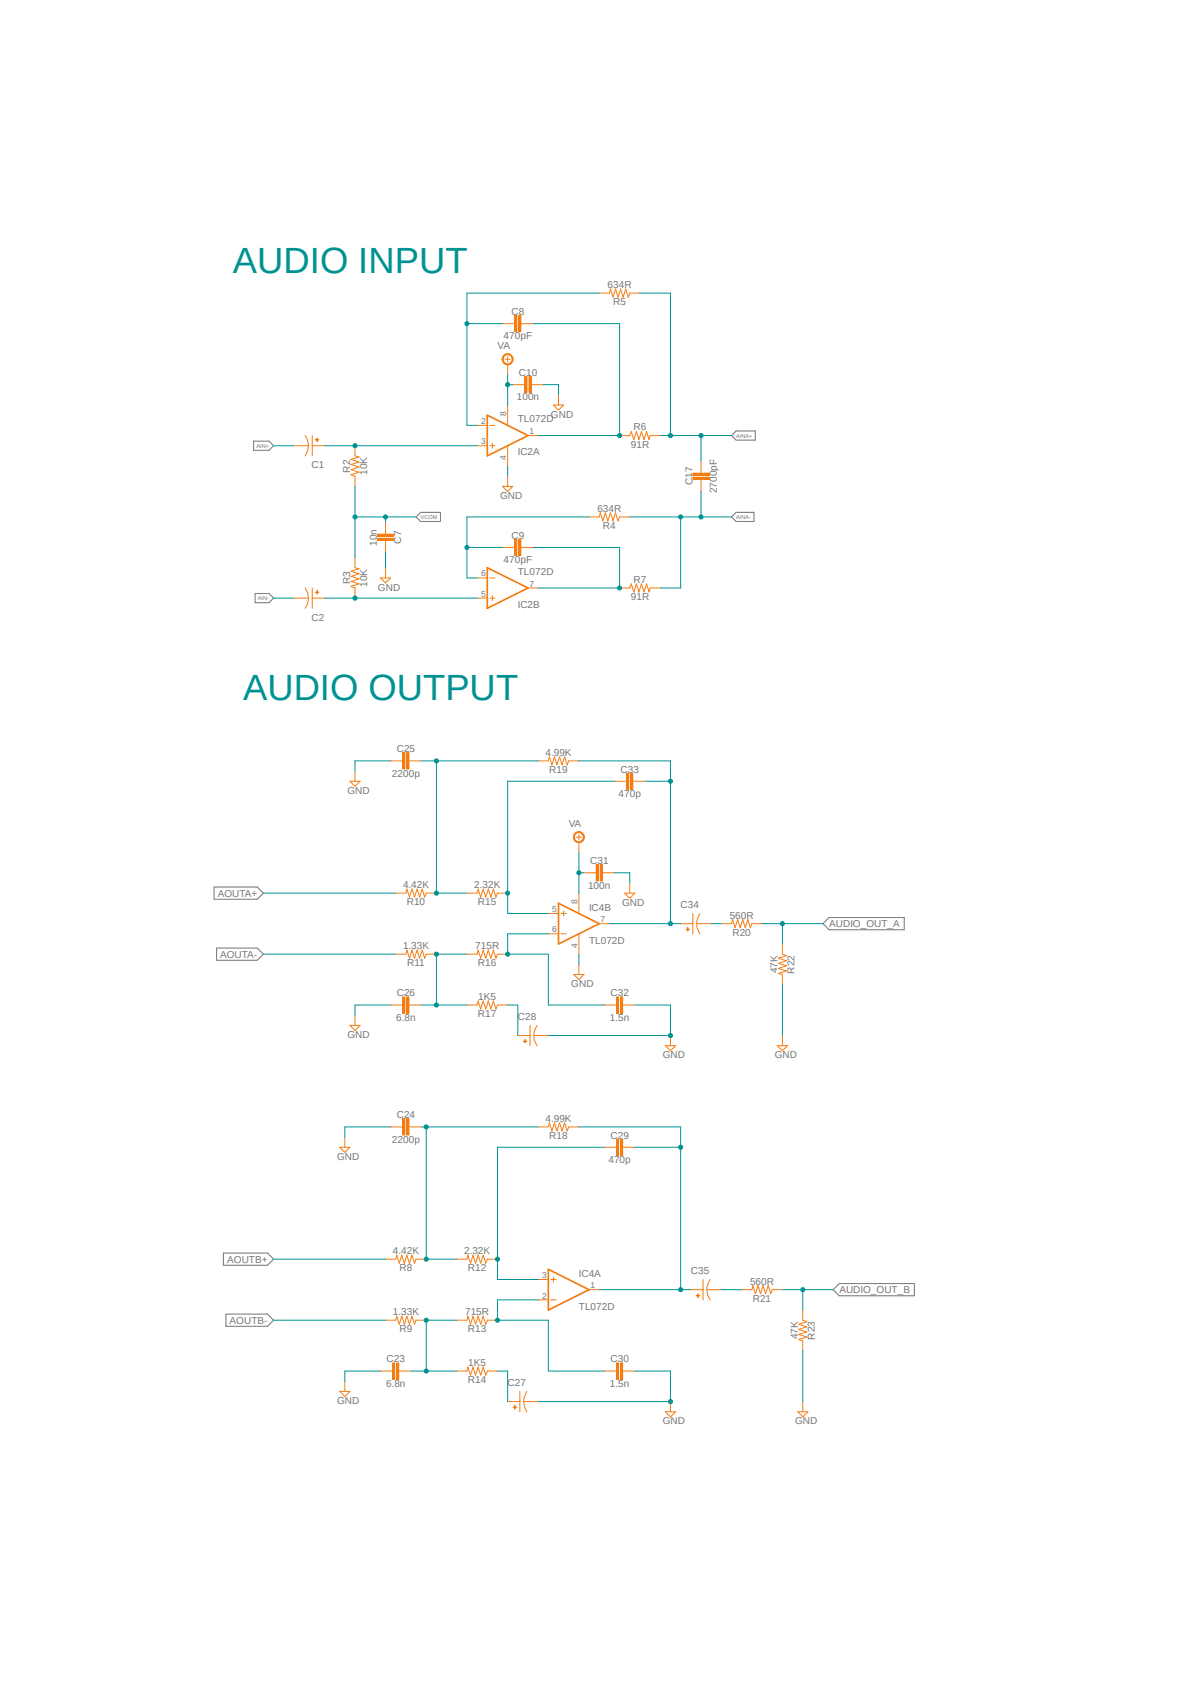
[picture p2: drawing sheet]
<svg xmlns="http://www.w3.org/2000/svg" width="297mm" height="420mm" viewBox="0 0 297 420" stroke-linecap="round" stroke-linejoin="round" font-family="sans-serif">
<path d="M228.5 58.8l-228.6 148.8M-.1 207.5l228.6 148.8" fill="none" stroke="#fff" stroke-width=".25"/>
<path d="M63.3 110.2h3.8l1.2 1.1-1.2 1.1h-3.8zM182.6 108.8l1.1-1.2h4.8v2.3h-4.8zM105 127.9h4.9v2.3h-4.9l-1.2-1.1zM182.6 129.1l1.1-1.2h4.5v2.3h-4.5zM63.7 148.2h3.4l1.2 1.2-1.2 1.1h-3.4zM53.4 221.5h10.8l1.5 1.5-1.5 1.5h-10.8zM54.1 236.7h10.1l1.5 1.6-1.5 1.5h-10.1zM205.4 230.6l1.5-1.5h18.8v3.1h-18.8zM55.8 312.9h11l1.5 1.5-1.5 1.5h-11zM56.4 328.1h10.4l1.5 1.5-1.5 1.6h-10.4zM207.9 322l1.6-1.5h18.7v3.1h-18.7z" fill="none" stroke="#757575" stroke-width=".25"/>
<path d="M121.6 103.7l10.2 5.1-10.2 5z" fill="none" stroke="#f57c10" stroke-width=".42"/>
<path d="M88.6 111.3v2.5l1 .3-2 .6 2 .7-2 .6 2 .6-2 .7 2 .6-2 .6 1 .4v2.6M119.1 111.3h2.5M119.1 106.2h2.5M122.3 111.3h1.2M122.3 106.2h1.2M122.9 110.7v1.2M131.8 108.8h2.5M154.6 108.8h2.6l.4-1.1 .6 2.1 .6-2.1 .7 2.1 .6-2.1 .6 2.1 .7-2.1 .6 2.1 .3-1h2.5" fill="none" stroke="#f57c10" stroke-width=".25"/>
<path d="M129.5 134.7h.5v4h-.5z" fill-rule="evenodd" fill="#f57c10"/>
<path d="M129.5 134.7h.5v4h-.5z" fill="none" stroke="#f57c10" stroke-width=".25"/>
<path d="M128.5 134.7h.5v4h-.5z" fill-rule="evenodd" fill="#f57c10"/>
<path d="M125.4 136.7h3.2M128.5 134.7h.5v4h-.5zM129.9 136.7h3.2" fill="none" stroke="#f57c10" stroke-width=".25"/>
<path d="M94.2 134.4h4.1v.5h-4.1z" fill-rule="evenodd" fill="#f57c10"/>
<path d="M94.2 134.4h4.1v.5h-4.1z" fill="none" stroke="#f57c10" stroke-width=".25"/>
<path d="M94.2 133.4h4.1v.5h-4.1z" fill-rule="evenodd" fill="#f57c10"/>
<g fill="none" stroke="#f57c10" stroke-width=".25">
<path d="M149.6 73.2h2.5l.3-1 .6 2 .6-2 .7 2 .6-2 .6 2 .7-2 .6 2 .4-1h2.5M76.2 108.8a4.3 4.3 0 0 1 0 5M77.9 111.3v2.5M126.7 101.1v5.1M126.7 111.3v5.1M88.6 139.2v2.6l1 .2-2 .7 2 .6-2 .6 2 .7-2 .6 2 .6-2 .6 1 .4v2.6M94.2 133.4h4.1v.5h-4.1zM96.2 130.3v3.2M96.2 134.8v3.2M119.1 149.4h2.5M119.1 144.3h2.5M122.3 149.4h1.2"/>
<path d="M122.3 144.3h1.2M122.9 148.7v1.3M131.8 146.8h2.5"/>
</g>
<path d="M121.6 141.8l10.2 5-10.2 5.1z" fill="none" stroke="#f57c10" stroke-width=".42"/>
<path d="M78.7 109.8l.9 .1z" fill-rule="evenodd" fill="#f57c10"/>
<path d="M78.7 109.8l.9 .1z" fill="none" stroke="#f57c10" stroke-width=".25"/>
<path d="M79.1 109.4l.1 .8z" fill-rule="evenodd" fill="#f57c10"/>
<path d="M73.4 111.3h3.5M77.9 108.8v2.5h3.1M79.1 109.4l.1 .8zM76.2 146.8a4.3 4.3 0 0 1 0 5.1M77.9 149.4v2.5" fill="none" stroke="#f57c10" stroke-width=".25"/>
<path d="M78.7 147.9l.9 .1z" fill-rule="evenodd" fill="#f57c10"/>
<path d="M78.7 147.9l.9 .1z" fill="none" stroke="#f57c10" stroke-width=".25"/>
<path d="M79.1 147.5l.1 .8z" fill-rule="evenodd" fill="#f57c10"/>
<path d="M73.4 149.4h3.5M77.9 146.8v2.6h3.1M79.1 147.5l.1 .8zM95 144.3h2.5l-1.3 1.2zM96.2 141.8v2.5" fill="none" stroke="#f57c10" stroke-width=".25"/>
<path d="M129.5 78.8h.5v4h-.5z" fill-rule="evenodd" fill="#f57c10"/>
<path d="M129.5 78.8h.5v4h-.5z" fill="none" stroke="#f57c10" stroke-width=".25"/>
<path d="M128.5 78.8h.5v4h-.5z" fill-rule="evenodd" fill="#f57c10"/>
<path d="M128.5 78.8h.5v4h-.5zM125.4 80.8h3.2M129.9 80.8h3.2M147 129.1h2.6l.2-1 .7 2 .6-2 .6 2 .7-2 .6 2 .6-2 .7 2 .3-1h2.6M154.6 146.8h2.6l.4-1 .6 2 .6-2 .7 2 .6-2 .6 2 .7-2 .6 2 .3-1h2.5" fill="none" stroke="#f57c10" stroke-width=".25"/>
<path d="M172.9 118.2h4.1v.5h-4.1z" fill-rule="evenodd" fill="#f57c10"/>
<path d="M172.9 118.2h4.1v.5h-4.1z" fill="none" stroke="#f57c10" stroke-width=".25"/>
<path d="M172.9 119.2h4.1v.5h-4.1z" fill-rule="evenodd" fill="#f57c10"/>
<path d="M172.9 119.2h4.1v.5h-4.1zM175 115.1v3.2M175 119.5v3.2" fill="none" stroke="#f57c10" stroke-width=".25"/>
<path d="M132 94h.5v4.1h-.5z" fill-rule="evenodd" fill="#f57c10"/>
<path d="M132 94h.5v4.1h-.5z" fill="none" stroke="#f57c10" stroke-width=".25"/>
<path d="M131 94h.5v4.1h-.5z" fill-rule="evenodd" fill="#f57c10"/>
<path d="M126.1 89.7h1.2M126.7 89.1v1.2M128 96.1h3.1M131 94h.5v4.1h-.5zM132.4 96.1h3.2M139.4 98.6v2.5M126.7 118.9v2.6M138.1 101.1h2.6l-1.3 1.3zM125.4 121.5h2.6l-1.3 1.2z" fill="none" stroke="#f57c10" stroke-width=".25"/>
<path d="M125.6 88.8a1.39 1.39 0 0 1 2.3 .2 1.39 1.39 0 0 1-.8 2.1 1.39 1.39 0 0 1-1.8-1.4h.3a1.13 1.13 0 0 1 1.5-1.1 1.13 1.13 0 0 1 .4 1.8 1.13 1.13 0 0 1-1.9-.3v-.4h-.3z" fill-rule="evenodd" fill="#f57c10"/>
<path d="M125.6 88.8a1.39 1.39 0 0 1 2.3 .2 1.39 1.39 0 0 1-.8 2.1 1.39 1.39 0 0 1-1.8-1.4h.3a1.13 1.13 0 0 1 1.5-1.1 1.13 1.13 0 0 1 .4 1.8 1.13 1.13 0 0 1-1.9-.3v-.4h-.3zM126.7 91v2.5" fill="none" stroke="#f57c10" stroke-width=".25"/>
<path d="M149.8 215.9h.5v4.1h-.5z" fill-rule="evenodd" fill="#f57c10"/>
<path d="M149.8 215.9h.5v4.1h-.5z" fill="none" stroke="#f57c10" stroke-width=".25"/>
<path d="M148.8 215.9h.5v4.1h-.5z" fill-rule="evenodd" fill="#f57c10"/>
<path d="M143.8 209h1.3M144.5 208.4v1.3M145.8 217.9h3.1M148.8 215.9h.5v4.1h-.5zM150.2 217.9h3.2M155.9 223h2.6l-1.3 1.3zM157.2 220.5v2.5M143.2 243.3h2.6l-1.3 1.3zM144.5 240.8v2.5" fill="none" stroke="#f57c10" stroke-width=".25"/>
<path d="M143.4 208.2a1.39 1.39 0 0 1 2.3 .1 1.39 1.39 0 0 1-.8 2.1 1.39 1.39 0 0 1-1.8-1.4h.2a1.15 1.15 0 0 1 1.7-.9 1.15 1.15 0 0 1 .2 1.9 1.15 1.15 0 0 1-1.8-.6l-.1-.4h-.2z" fill-rule="evenodd" fill="#f57c10"/>
<path d="M143.4 208.2a1.39 1.39 0 0 1 2.3 .1 1.39 1.39 0 0 1-.8 2.1 1.39 1.39 0 0 1-1.8-1.4h.2a1.15 1.15 0 0 1 1.7-.9 1.15 1.15 0 0 1 .2 1.9 1.15 1.15 0 0 1-1.8-.6l-.1-.4h-.2zM144.5 210.3v2.6M98.8 223h2.5l.3-1 .6 2 .6-2 .7 2 .6-2 .6 2 .7-2 .6 2 .4-1h2.5M98.8 238.3h2.5l.3-1.1 .6 2.1 .6-2.1 .7 2.1 .6-2.1 .6 2.1 .7-2.1 .6 2.1 .4-1h2.5M116.5 223h2.6l.2-1 .7 2 .6-2 .6 2 .7-2 .6 2 .6-2 .7 2 .4-1h2.5M116.5 238.3h2.6l.2-1.1 .7 2.1 .6-2.1 .6 2.1 .7-2.1 .6 2.1 .6-2.1 .7 2.1 .4-1h2.5M136.9 228.1h2.5M136.9 233.2h2.5M140 228.1h1.3M140 233.2h1.3M140.7 227.5v1.2M149.6 230.6h2.5" fill="none" stroke="#f57c10" stroke-width=".25"/>
<path d="M139.4 225.6l10.2 5-10.2 5.1z" fill="none" stroke="#f57c10" stroke-width=".42"/>
<path d="M101.6 188h.5v4h-.5z" fill-rule="evenodd" fill="#f57c10"/>
<path d="M101.6 188h.5v4h-.5z" fill="none" stroke="#f57c10" stroke-width=".25"/>
<path d="M100.5 188h.5v4h-.5z" fill-rule="evenodd" fill="#f57c10"/>
<path d="M87.3 195.1h2.6l-1.3 1.2zM88.6 192.5v2.6M97.5 190h3.2M100.5 188h.5v4h-.5zM101.9 190h3.2M134.3 190h2.6l.2-1 .7 2 .6-2 .6 2 .7-2 .6 2 .6-2 .7 2 .3-1h2.6" fill="none" stroke="#f57c10" stroke-width=".25"/>
<path d="M101.6 248.9h.5v4.1h-.5z" fill-rule="evenodd" fill="#f57c10"/>
<path d="M101.6 248.9h.5v4.1h-.5z" fill="none" stroke="#f57c10" stroke-width=".25"/>
<path d="M100.5 248.9h.5v4.1h-.5z" fill-rule="evenodd" fill="#f57c10"/>
<path d="M87.3 256h2.6l-1.3 1.3zM88.6 253.5v2.5M97.5 251h3.2M100.5 248.9h.5v4.1h-.5zM101.9 251h3.2" fill="none" stroke="#f57c10" stroke-width=".25"/>
<path d="M157.4 193h.5v4.1h-.5z" fill-rule="evenodd" fill="#f57c10"/>
<path d="M157.4 193h.5v4.1h-.5z" fill="none" stroke="#f57c10" stroke-width=".25"/>
<path d="M156.4 193h.5v4.1h-.5z" fill-rule="evenodd" fill="#f57c10"/>
<path d="M153.4 195.1h3.1M156.4 193h.5v4.1h-.5zM157.8 195.1h3.2" fill="none" stroke="#f57c10" stroke-width=".25"/>
<path d="M154.9 248.9h.5v4.1h-.5z" fill-rule="evenodd" fill="#f57c10"/>
<path d="M154.9 248.9h.5v4.1h-.5z" fill="none" stroke="#f57c10" stroke-width=".25"/>
<path d="M153.9 248.9h.5v4.1h-.5z" fill-rule="evenodd" fill="#f57c10"/>
<path d="M116.5 251h2.6l.2-1.1 .7 2.1 .6-2.1 .6 2.1 .7-2.1 .6 2.1 .6-2.1 .7 2.1 .4-1h2.5M132.3 256v2.6M134.1 256a4.3 4.3 0 0 0 0 5.1M150.8 251h3.2M153.9 248.9h.5v4.1h-.5zM155.3 251h3.2M167.3 258.6v2.5M166.1 261.1h2.5l-1.3 1.3z" fill="none" stroke="#f57c10" stroke-width=".25"/>
<path d="M130.6 260l.9 .1z" fill-rule="evenodd" fill="#f57c10"/>
<path d="M130.6 260l.9 .1z" fill="none" stroke="#f57c10" stroke-width=".25"/>
<path d="M131 259.6l.1 .8z" fill-rule="evenodd" fill="#f57c10"/>
<path d="M172.9 228.1v2.5M174.7 228.1a4.3 4.3 0 0 0 0 5.1M129.2 258.6h3.1v2.5M131 259.6l.1 .8zM133.3 258.6h3.6" fill="none" stroke="#f57c10" stroke-width=".25"/>
<path d="M171.2 232l.9 .1z" fill-rule="evenodd" fill="#f57c10"/>
<path d="M171.2 232l.9 .1z" fill="none" stroke="#f57c10" stroke-width=".25"/>
<path d="M171.6 231.6l.1 .9z" fill-rule="evenodd" fill="#f57c10"/>
<g fill="none" stroke="#f57c10" stroke-width=".25">
<path d="M144.5 223v5.1M144.5 233.2v5.1M169.9 230.6h3v2.6M171.6 231.6l.1 .9zM173.9 230.6h3.6M180 230.6h2.6l.2-1 .7 2 .6-2 .6 2 .7-2 .6 2 .6-2 .7 2 .4-1h2.5M195.3 235.7v2.6l1 .3-2 .7 2 .6-2 .6 2 .7-2 .6 2 .6-2 .7 1 .2v2.6M195.3 258.6v2.5M194 261.1h2.6l-1.3 1.3zM96.2 314.4h2.6l.2-1 .7 2 .6-2 .6 2 .7-2 .6 2 .6-2 .7 2 .3-1h2.6M114 314.4h2.5l.3-1 .6 2 .7-2 .6 2 .6-2 .7 2 .6-2 .6 2 .4-1h2.6M134.3 319.5h2.6"/>
<path d="M137.5 319.5h1.3M138.1 318.9v1.2M96.2 329.6h2.6l.2-1 .7 2.1 .6-2.1 .6 2.1 .7-2.1 .6 2.1 .6-2.1 .7 2.1 .3-1.1h2.6M114 329.6h2.5l.3-1 .6 2.1 .7-2.1 .6 2.1 .6-2.1 .7 2.1 .6-2.1 .6 2.1 .4-1.1h2.6M134.3 324.6h2.6M137.5 324.6h1.3M147 322h2.6"/>
</g>
<path d="M136.9 316.9l10.1 5.1-10.1 5.1z" fill="none" stroke="#f57c10" stroke-width=".42"/>
<path d="M101.6 279.4h.5v4h-.5z" fill-rule="evenodd" fill="#f57c10"/>
<path d="M101.6 279.4h.5v4h-.5z" fill="none" stroke="#f57c10" stroke-width=".25"/>
<path d="M100.5 279.4h.5v4h-.5z" fill-rule="evenodd" fill="#f57c10"/>
<path d="M100.5 279.4h.5v4h-.5zM84.8 286.5h2.5l-1.2 1.2zM86.1 283.9v2.6M97.5 281.4h3.2M101.9 281.4h3.2" fill="none" stroke="#f57c10" stroke-width=".25"/>
<path d="M99 340.3h.5v4.1h-.5z" fill-rule="evenodd" fill="#f57c10"/>
<path d="M99 340.3h.5v4.1h-.5z" fill="none" stroke="#f57c10" stroke-width=".25"/>
<path d="M98 340.3h.5v4.1h-.5z" fill-rule="evenodd" fill="#f57c10"/>
<path d="M84.8 347.4h2.5l-1.2 1.3zM86.1 344.9v2.5M95 342.3h3.1M98 340.3h.5v4.1h-.5zM99.4 342.3h3.2M114 342.3h2.5l.3-1 .6 2.1 .7-2.1 .6 2.1 .6-2.1 .7 2.1 .6-2.1 .6 2.1 .4-1.1h2.6M129.8 347.4v2.6M131.5 347.4a4.3 4.3 0 0 0 0 5.1" fill="none" stroke="#f57c10" stroke-width=".25"/>
<path d="M128.1 351.4l.8 .1z" fill-rule="evenodd" fill="#f57c10"/>
<path d="M128.1 351.4l.8 .1z" fill="none" stroke="#f57c10" stroke-width=".25"/>
<path d="M128.5 351l.1 .8z" fill-rule="evenodd" fill="#f57c10"/>
<path d="M126.7 350h3.1v2.5M128.5 351l.1 .8zM130.8 350h3.5" fill="none" stroke="#f57c10" stroke-width=".25"/>
<path d="M154.9 284.4h.5v4.1h-.5z" fill-rule="evenodd" fill="#f57c10"/>
<path d="M154.9 284.4h.5v4.1h-.5z" fill="none" stroke="#f57c10" stroke-width=".25"/>
<path d="M153.9 284.4h.5v4.1h-.5z" fill-rule="evenodd" fill="#f57c10"/>
<path d="M134.3 281.4h2.6l.2-1 .7 2 .6-2 .6 2 .7-2 .6 2 .6-2 .7 2 .3-1h2.6M150.8 286.5h3.2M153.9 284.4h.5v4.1h-.5zM155.3 286.5h3.2M175.5 319.5v2.5M177.2 319.5a4.3 4.3 0 0 0 0 5.1" fill="none" stroke="#f57c10" stroke-width=".25"/>
<path d="M173.8 323.5l.8 .1z" fill-rule="evenodd" fill="#f57c10"/>
<path d="M173.8 323.5l.8 .1z" fill="none" stroke="#f57c10" stroke-width=".25"/>
<path d="M174.2 323.1v.8z" fill-rule="evenodd" fill="#f57c10"/>
<path d="M172.4 322h3.1v2.6M174.2 323.1v.8zM176.5 322h3.5M185.1 322h2.6l.2-1 .7 2 .6-2 .6 2 .7-2 .6 2 .6-2 .7 2 .3-1h2.6M200.4 327.1v2.5l1 .4-2.1 .7 2.1 .6-2.1 .6 2.1 .7-2.1 .6 2.1 .6-2.1 .7 1.1 .2v2.6M199.1 352.5h2.5l-1.2 1.3zM200.4 350v2.5" fill="none" stroke="#f57c10" stroke-width=".25"/>
<path d="M154.9 340.3h.5v4.1h-.5z" fill-rule="evenodd" fill="#f57c10"/>
<path d="M154.9 340.3h.5v4.1h-.5z" fill="none" stroke="#f57c10" stroke-width=".25"/>
<path d="M153.9 340.3h.5v4.1h-.5z" fill-rule="evenodd" fill="#f57c10"/>
<path d="M150.8 342.3h3.2M153.9 340.3h.5v4.1h-.5zM155.3 342.3h3.2M166.1 352.5h2.5l-1.3 1.3zM167.3 350v2.5" fill="none" stroke="#f57c10" stroke-width=".25"/>
<path d="M135.6 96.1h3.8v2.5M126.7 116.4v2.5M96.2 138v3.8M97.5 190h-8.9v2.5M153.4 217.9h3.8v2.6M144.5 238.3v2.5M97.5 251h-8.9v2.5M158.5 251h8.8v7.6h-30.4" fill="none" stroke="#009292" stroke-width=".25"/>
<circle cx="167.3" cy="258.6" r=".51" fill="#009292"/>
<g fill="none" stroke="#009292" stroke-width=".25">
<path d="M195.3 245.9v12.7M97.5 281.4h-11.4v2.5M200.4 337.3v12.7M95 342.3h-8.9v2.6M158.5 342.3h8.8v7.7h-33"/>
<circle cx="167.3" cy="258.6" r=".51"/>
</g>
<circle cx="167.3" cy="350" r=".51" fill="#009292"/>
<g fill="none" stroke="#009292" stroke-width=".25">
<path d="M88.6 121.5v17.7M88.6 129.1h15.2M96.2 129.1v1.2"/>
<circle cx="167.3" cy="350" r=".51"/>
</g>
<circle cx="88.6" cy="129.1" r=".51" fill="#009292"/>
<circle cx="88.6" cy="129.1" r=".51" fill="none" stroke="#009292" stroke-width=".25"/>
<circle cx="96.2" cy="129.1" r=".51" fill="#009292"/>
<g fill="none" stroke="#009292" stroke-width=".25">
<path d="M126.7 93.5v7.6M126.7 96.1h1.3"/>
<circle cx="96.2" cy="129.1" r=".51"/>
</g>
<circle cx="126.7" cy="96.1" r=".51" fill="#009292"/>
<g fill="none" stroke="#009292" stroke-width=".25">
<path d="M144.5 212.9v10.1M144.5 217.9h1.3"/>
<circle cx="126.7" cy="96.1" r=".51"/>
</g>
<circle cx="144.5" cy="217.9" r=".51" fill="#009292"/>
<g fill="none" stroke="#009292" stroke-width=".25">
<path d="M81 149.4h38.1"/>
<circle cx="144.5" cy="217.9" r=".51"/>
</g>
<circle cx="88.6" cy="149.4" r=".51" fill="#009292"/>
<g fill="none" stroke="#009292" stroke-width=".25">
<path d="M81 111.3h38.1"/>
<circle cx="88.6" cy="149.4" r=".51"/>
</g>
<circle cx="88.6" cy="111.3" r=".51" fill="#009292"/>
<g fill="none" stroke="#009292" stroke-width=".25">
<path d="M149.6 73.2h-33.1v33h2.6M116.5 80.8h8.9"/>
<circle cx="88.6" cy="111.3" r=".51"/>
</g>
<circle cx="116.5" cy="80.8" r=".51" fill="#009292"/>
<g fill="none" stroke="#009292" stroke-width=".25">
<path d="M133.1 80.8h21.5v28h-20.3"/>
<circle cx="116.5" cy="80.8" r=".51"/>
</g>
<circle cx="154.6" cy="108.8" r=".51" fill="#009292"/>
<g fill="none" stroke="#009292" stroke-width=".25">
<path d="M116.5 136.7h8.9M147 129.1h-30.5v15.2h2.6"/>
<circle cx="154.6" cy="108.8" r=".51"/>
</g>
<circle cx="116.5" cy="136.7" r=".51" fill="#009292"/>
<g fill="none" stroke="#009292" stroke-width=".25">
<path d="M133.1 136.7h21.5v10.1h-20.3"/>
<circle cx="116.5" cy="136.7" r=".51"/>
</g>
<circle cx="154.6" cy="146.8" r=".51" fill="#009292"/>
<g fill="none" stroke="#009292" stroke-width=".25">
<path d="M159.7 73.2h7.6v35.6M68.3 111.3h5.1M164.8 108.8h17.8M175 108.8v6.3M68.3 149.4h5.1"/>
<circle cx="154.6" cy="146.8" r=".51"/>
</g>
<circle cx="167.3" cy="108.8" r=".51" fill="#009292"/>
<circle cx="167.3" cy="108.8" r=".51" fill="none" stroke="#009292" stroke-width=".25"/>
<circle cx="175" cy="108.8" r=".51" fill="#009292"/>
<g fill="none" stroke="#009292" stroke-width=".25">
<path d="M157.2 129.1h17.8M169.9 129.1v17.7h-5.1"/>
<circle cx="175" cy="108.8" r=".51"/>
</g>
<circle cx="169.9" cy="129.1" r=".51" fill="#009292"/>
<g fill="none" stroke="#009292" stroke-width=".25">
<path d="M175 122.7v6.4h7.6"/>
<circle cx="169.9" cy="129.1" r=".51"/>
</g>
<circle cx="175" cy="129.1" r=".51" fill="#009292"/>
<g fill="none" stroke="#009292" stroke-width=".25">
<path d="M105.1 190h29.2M108.9 190v33h7.6"/>
<circle cx="175" cy="129.1" r=".51"/>
</g>
<circle cx="108.9" cy="223" r=".51" fill="#009292"/>
<circle cx="108.9" cy="223" r=".51" fill="none" stroke="#009292" stroke-width=".25"/>
<circle cx="108.9" cy="190" r=".51" fill="#009292"/>
<g fill="none" stroke="#009292" stroke-width=".25">
<path d="M116.5 238.3h-7.6v12.7M105.1 251h11.4"/>
<circle cx="108.9" cy="190" r=".51"/>
</g>
<circle cx="108.9" cy="238.3" r=".51" fill="#009292"/>
<circle cx="108.9" cy="238.3" r=".51" fill="none" stroke="#009292" stroke-width=".25"/>
<circle cx="108.9" cy="251" r=".51" fill="#009292"/>
<g fill="none" stroke="#009292" stroke-width=".25">
<path d="M144.5 190h22.8v40.6M161 195.1h6.3M152.1 230.6h17.8"/>
<circle cx="108.9" cy="251" r=".51"/>
</g>
<circle cx="167.3" cy="195.1" r=".51" fill="#009292"/>
<circle cx="167.3" cy="195.1" r=".51" fill="none" stroke="#009292" stroke-width=".25"/>
<circle cx="167.3" cy="230.6" r=".51" fill="#009292"/>
<g fill="none" stroke="#009292" stroke-width=".25">
<path d="M153.4 195.1h-26.7v33h10.2"/>
<circle cx="167.3" cy="230.6" r=".51"/>
</g>
<circle cx="126.7" cy="223" r=".51" fill="#009292"/>
<g fill="none" stroke="#009292" stroke-width=".25">
<path d="M136.9 233.2h-10.2v5.1h10.2v12.7h13.9"/>
<circle cx="126.7" cy="223" r=".51"/>
</g>
<circle cx="126.7" cy="238.3" r=".51" fill="#009292"/>
<g fill="none" stroke="#009292" stroke-width=".25">
<path d="M177.5 230.6h2.5M190.2 230.6h15.2M195.3 230.6v5.1M126.7 251h2.5v7.6"/>
<circle cx="126.7" cy="238.3" r=".51"/>
</g>
<circle cx="195.3" cy="230.6" r=".51" fill="#009292"/>
<g fill="none" stroke="#009292" stroke-width=".25">
<path d="M65.7 223h33.1M65.7 238.3h33.1M105.1 281.4h29.2M106.4 281.4v33h7.6"/>
<circle cx="195.3" cy="230.6" r=".51"/>
</g>
<circle cx="106.4" cy="314.4" r=".51" fill="#009292"/>
<circle cx="106.4" cy="314.4" r=".51" fill="none" stroke="#009292" stroke-width=".25"/>
<circle cx="106.4" cy="281.4" r=".51" fill="#009292"/>
<g fill="none" stroke="#009292" stroke-width=".25">
<path d="M114 329.6h-7.6v12.7M102.6 342.3h11.4"/>
<circle cx="106.4" cy="281.4" r=".51"/>
</g>
<circle cx="106.4" cy="329.6" r=".51" fill="#009292"/>
<circle cx="106.4" cy="329.6" r=".51" fill="none" stroke="#009292" stroke-width=".25"/>
<circle cx="106.4" cy="342.3" r=".51" fill="#009292"/>
<g fill="none" stroke="#009292" stroke-width=".25">
<path d="M150.8 286.5h-26.6v33h10.1"/>
<circle cx="106.4" cy="342.3" r=".51"/>
</g>
<circle cx="124.2" cy="314.4" r=".51" fill="#009292"/>
<g fill="none" stroke="#009292" stroke-width=".25">
<path d="M134.3 324.6h-10.1v5h12.7v12.7"/>
<circle cx="124.2" cy="314.4" r=".51"/>
</g>
<circle cx="124.2" cy="329.6" r=".51" fill="#009292"/>
<g fill="none" stroke="#009292" stroke-width=".25">
<path d="M144.5 281.4h25.4v40.6M158.5 286.5h11.4M68.3 314.4h27.9M68.3 329.6h27.9M149.6 322h22.8M180 322h5.1M124.2 342.3h2.5v7.7M136.9 342.3h13.9"/>
<circle cx="124.2" cy="329.6" r=".51"/>
</g>
<circle cx="169.9" cy="322" r=".51" fill="#009292"/>
<circle cx="169.9" cy="322" r=".51" fill="none" stroke="#009292" stroke-width=".25"/>
<circle cx="169.9" cy="286.5" r=".51" fill="#009292"/>
<g fill="none" stroke="#009292" stroke-width=".25">
<path d="M195.3 322h12.6M200.4 322v5.1"/>
<circle cx="169.9" cy="286.5" r=".51"/>
</g>
<circle cx="200.4" cy="322" r=".51" fill="#009292"/>
<circle cx="200.4" cy="322" r=".51" fill="none" stroke="#009292" stroke-width=".25"/>
<g font-size="9.1" fill="#009292">
<text x="58.1" y="68.1">AUDIO INPUT</text>
<text x="60.7" y="174.8">AUDIO OUTPUT</text>
</g>
<g font-size="2.5" fill="#757575">
<text x="151.6" y="71.9">634R</text>
<text x="153" y="76.2">R5</text>
<text x="127.6" y="78.7">C8</text>
<text x="124.2" y="87.2">VA</text>
<text x="125.7" y="84.8">470pF</text>
<text x="129.5" y="93.9">C10</text>
<text x="129" y="100">100n</text>
<text x="129.2" y="105.5">TL072D</text>
<text x="137.5" y="104.3">GND</text>
<text x="158.1" y="107.5">R6</text>
<text x="129.2" y="113.7">IC2A</text>
<text x="157.4" y="111.8">91R</text>
<text x="77.8" y="116.9">C1</text>
<text x="87.4" y="118" transform="rotate(-90 87.4 118)">R2</text>
<text x="91.7" y="118.6" transform="rotate(-90 91.7 118.6)">10K</text>
<text x="124.8" y="124.6">GND</text>
<text x="172.8" y="121.2" transform="rotate(-90 172.8 121.2)">C17</text>
<text x="178.9" y="123.1" transform="rotate(-90 178.9 123.1)">2700pF</text>
<text x="149.1" y="127.8">634R</text>
<text x="94.1" y="136.3" transform="rotate(-90 94.1 136.3)">10n</text>
<text x="100.2" y="135.8" transform="rotate(-90 100.2 135.8)">C7</text>
<text x="127.6" y="134.5">C9</text>
<text x="150.5" y="132.1">R4</text>
<text x="125.7" y="140.6">470pF</text>
<text x="129.2" y="143.6">TL072D</text>
<text x="87.4" y="145.9" transform="rotate(-90 87.4 145.9)">R3</text>
<text x="91.7" y="146.5" transform="rotate(-90 91.7 146.5)">10K</text>
<text x="94.3" y="147.5">GND</text>
<text x="157.4" y="149.9">91R</text>
<text x="158.1" y="145.6">R7</text>
<text x="77.8" y="154.9">C2</text>
<text x="129.2" y="151.8">IC2B</text>
<text x="99" y="187.8">C25</text>
<text x="136.1" y="188.7">4.99K</text>
<text x="97.8" y="193.9">2200p</text>
<text x="137.1" y="193">R19</text>
<text x="154.9" y="192.9">C33</text>
<text x="86.7" y="198.3">GND</text>
<text x="154.4" y="199">470p</text>
<text x="141.9" y="206.5">VA</text>
<text x="147.3" y="215.8">C31</text>
<text x="100.6" y="221.7">4.42K</text>
<text x="118.4" y="221.7">2.32K</text>
<text x="146.8" y="221.9">100n</text>
<text x="54.4" y="223.9">AOUTA+</text>
<text x="101.5" y="226">R10</text>
<text x="119.3" y="226">R15</text>
<text x="147" y="227.5">IC4B</text>
<text x="155.3" y="226.2">GND</text>
<text x="169.9" y="226.8">C34</text>
<text x="182.1" y="229.4">560R</text>
<text x="182.8" y="233.6">R20</text>
<text x="207" y="231.5">AUDIO_OUT_A</text>
<text x="54.9" y="239.1">AOUTA-</text>
<text x="100.6" y="237">1.33K</text>
<text x="118.6" y="237">715R</text>
<text x="147" y="235.7">TL072D</text>
<text x="101.6" y="241.3">R11</text>
<text x="119.3" y="241.3">R16</text>
<text x="194" y="243" transform="rotate(-90 194 243)">47K</text>
<text x="198.3" y="243.1" transform="rotate(-90 198.3 243.1)">R22</text>
<text x="99" y="248.8">C26</text>
<text x="119.4" y="249.7">1K5</text>
<text x="142.6" y="246.5">GND</text>
<text x="152.4" y="248.8">C32</text>
<text x="98.9" y="254.9">6.8n</text>
<text x="119.3" y="254">R17</text>
<text x="129.2" y="254.8">C28</text>
<text x="152.2" y="254.9">1.5n</text>
<text x="86.7" y="259.2">GND</text>
<text x="165.4" y="264.3">GND</text>
<text x="193.4" y="264.3">GND</text>
<text x="99" y="279.2">C24</text>
<text x="136.1" y="280.1">4.99K</text>
<text x="97.8" y="285.3">2200p</text>
<text x="137.1" y="284.4">R18</text>
<text x="152.4" y="284.3">C29</text>
<text x="84.2" y="289.6">GND</text>
<text x="151.9" y="290.4">470p</text>
<text x="56.7" y="315.3">AOUTB+</text>
<text x="98" y="313.1">4.42K</text>
<text x="99.7" y="317.5">R8</text>
<text x="115.8" y="313.1">2.32K</text>
<text x="116.8" y="317.5">R12</text>
<text x="144.5" y="318.9">IC4A</text>
<text x="172.4" y="318.2">C35</text>
<text x="187.2" y="320.8">560R</text>
<text x="209.5" y="322.9">AUDIO_OUT_B</text>
<text x="98" y="328.4">1.33K</text>
<text x="116.1" y="328.4">715R</text>
<text x="144.5" y="327.1">TL072D</text>
<text x="187.9" y="325">R21</text>
<text x="57.3" y="330.5">AOUTB-</text>
<text x="99.7" y="332.7">R9</text>
<text x="116.8" y="332.7">R13</text>
<text x="199.1" y="334.4" transform="rotate(-90 199.1 334.4)">47K</text>
<text x="203.4" y="334.5" transform="rotate(-90 203.4 334.5)">R23</text>
<text x="96.5" y="340.2">C23</text>
<text x="116.8" y="341.1">1K5</text>
<text x="152.4" y="340.2">C30</text>
<text x="96.4" y="346.3">6.8n</text>
<text x="116.8" y="345.4">R14</text>
<text x="126.7" y="346.2">C27</text>
<text x="152.2" y="346.3">1.5n</text>
<text x="84.2" y="350.6">GND</text>
<text x="165.4" y="355.7">GND</text>
<text x="198.5" y="355.7">GND</text>
</g>
<g font-size="2.1" fill="#757575">
<text x="120.1" y="105.8">2</text>
<text x="126.4" y="103.9" transform="rotate(-90 126.4 103.9)">8</text>
<text x="120.1" y="110.9">3</text>
<text x="132.1" y="108.4">1</text>
<text x="126.4" y="114.8" transform="rotate(-90 126.4 114.8)">4</text>
<text x="120.1" y="143.9">6</text>
<text x="120.1" y="149">5</text>
<text x="132.1" y="146.5">7</text>
<text x="137.8" y="227.7">5</text>
<text x="144.1" y="225.8" transform="rotate(-90 144.1 225.8)">8</text>
<text x="137.8" y="232.8">6</text>
<text x="149.9" y="230.3">7</text>
<text x="144.1" y="236.7" transform="rotate(-90 144.1 236.7)">4</text>
<text x="135.3" y="319.1">3</text>
<text x="147.4" y="321.7">1</text>
<text x="135.3" y="324.2">2</text>
</g>
<g font-size="1.4" fill="#757575">
<text x="64" y="111.8">AIN+</text>
<text x="183.7" y="109.3">AINA+</text>
<text x="105" y="129.6">VCOM</text>
<text x="183.7" y="129.6">AINA-</text>
<text x="64.3" y="149.9">AIN-</text>
</g>
</svg>
